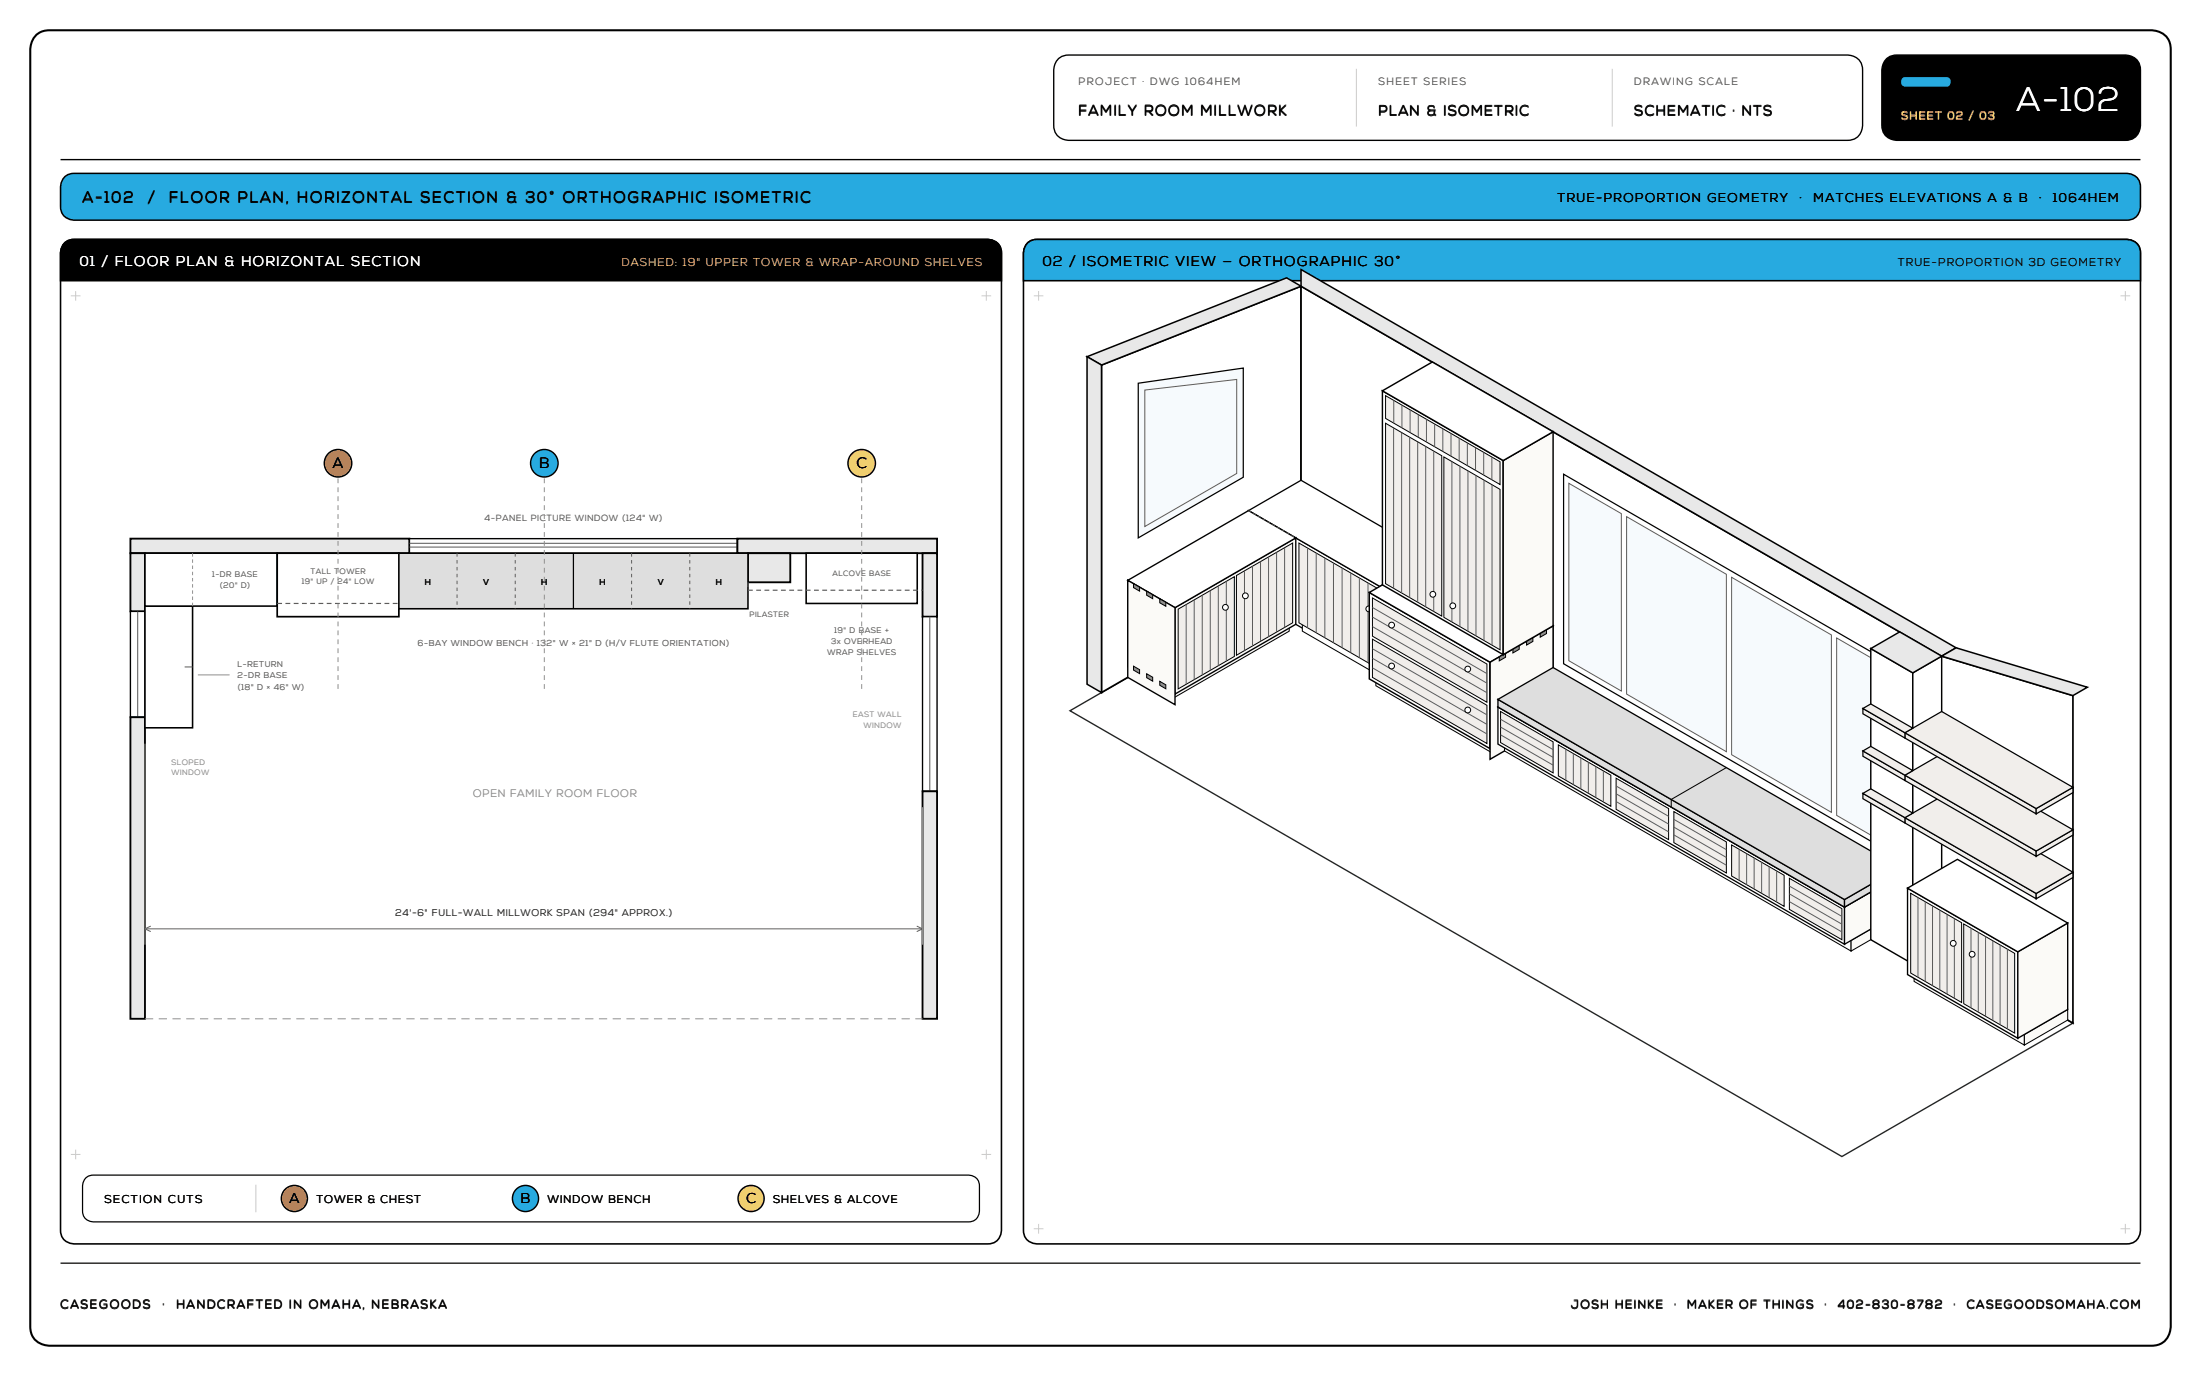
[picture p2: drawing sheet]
<svg xmlns="http://www.w3.org/2000/svg" width="564mm" height="353mm" viewBox="0 0 564 353" stroke-linecap="round" stroke-linejoin="round" font-family="sans-serif">
<path d="M9.5 8.8l.8-.5 1.1-.4 1.3-.1h539a4.8 4.8 0 0 1 5 4.9v327.4a4.8 4.8 0 0 1-5 4.9h-539a4.8 4.8 0 0 1-4.9-4.9v-327.4l.1-1.1a5.1 5.1 0 0 1 1.6-2.8z" fill="#fff" stroke="#000" stroke-width=".53"/>
<path d="M271.4 15.1l1.6-.9 1.1-.1h199.7a3.8 3.8 0 0 1 3.9 3.9v14.1a3.8 3.8 0 0 1-3.9 3.9h-199.7a3.8 3.8 0 0 1-3.9-3.9l.1-14.6a4.3 4.3 0 0 1 1.1-2.4z" fill="#fff" stroke="#000" stroke-width=".35"/>
<path d="M347.8 17.6v14.9M413.5 17.6v14.9" fill="none" stroke="#cbcbcb" stroke-width=".26"/>
<path d="M483.7 15.1l1.6-.9 1.2-.1h58.5a3.8 3.8 0 0 1 3.9 3.9v14.1a3.8 3.8 0 0 1-3.9 3.9h-58.5a3.8 3.8 0 0 1-3.9-3.9v-14.6a4.3 4.3 0 0 1 1.1-2.4z" fill="#000" stroke="#000" stroke-width=".35"/>
<path d="M487.8 20.1l.8-.3h10.6a1.25 1.25 0 0 1 1.1 1.2 1.25 1.25 0 0 1-1.1 1.2h-10.6a1.25 1.25 0 0 1-1.1-.8 1.25 1.25 0 0 1 .3-1.3z" fill="#27aae0"/>
<path d="M15.5 40.9h533.4" fill="none" stroke="#000" stroke-width=".35"/>
<path d="M16.4 45.6l.6-.6 .9-.4 1.1-.2h526.4a3.5 3.5 0 0 1 3.5 3.6v4.9a3.5 3.5 0 0 1-3.5 3.5h-526.4a3.5 3.5 0 0 1-3.5-3.5v-5.1l.2-.9z" fill="#27aae0" stroke="#000" stroke-width=".39"/>
<path d="M15.5 323.9h533.4" fill="none" stroke="#000" stroke-width=".32"/>
<path d="M16.4 62.5l.6-.6 .9-.4 1.1-.1h234.3a3.5 3.5 0 0 1 3.5 3.5v250.5a3.5 3.5 0 0 1-3.5 3.5h-234.3a3.5 3.5 0 0 1-3.5-3.5v-250.5l.2-1.1z" fill="#fff" stroke="#000" stroke-width=".41"/>
<path d="M16.4 62.5l.6-.6 .9-.4 1.1-.1h234.3a3.5 3.5 0 0 1 3.5 3.5v7.1h-241.3v-7.2l.2-1z" fill="#000" stroke="#000" stroke-width=".41"/>
<path d="M18.2 75.8h2.4M19.4 74.6v2.5M251.7 75.8h2.5M252.9 74.6v2.5M18.2 296h2.4M19.4 294.7v2.5M251.7 296h2.5M252.9 294.7v2.5" fill="none" stroke="#cbcbcb" stroke-width=".26"/>
<path d="M263.3 62.5l.7-.6 .8-.4 1.2-.1h279.4a3.5 3.5 0 0 1 3.5 3.5v250.5a3.5 3.5 0 0 1-3.5 3.5h-279.4a3.5 3.5 0 0 1-3.5-3.5v-250.5l.2-1.1z" fill="#fff" stroke="#000" stroke-width=".41"/>
<path d="M263.3 62.5l.7-.6 .8-.4 1.2-.1h279.4a3.5 3.5 0 0 1 3.5 3.5v7.1h-286.4v-7.2l.2-1z" fill="#27aae0" stroke="#000" stroke-width=".41"/>
<path d="M265.1 75.8h2.5M266.3 74.6v2.5M543.8 75.8h2.5M545 74.6v2.5M265.1 315h2.5M266.3 313.8v2.5M543.8 315h2.5M545 313.8v2.5" fill="none" stroke="#cbcbcb" stroke-width=".26"/>
<path d="M33.4 138.1h71.6v3.7h-71.6z" fill="#e8e8e8"/>
<path d="M33.4 138.1h71.6v3.7h-71.6z" fill="none" stroke="#000" stroke-width=".48"/>
<path d="M105 138.1h84.1v3.7h-84.1z" fill="#fff"/>
<path d="M105 138.1h84.1v3.7h-84.1z" fill="none" stroke="#000" stroke-width=".35"/>
<path d="M105 139.3h84.1M105 140.3h84.1" fill="none" stroke="#5c5c5c" stroke-width=".26"/>
<path d="M189.1 138.1h51.2v3.7h-51.2z" fill="#e8e8e8"/>
<path d="M189.1 138.1h51.2v3.7h-51.2z" fill="none" stroke="#000" stroke-width=".48"/>
<path d="M191.8 141.8h10.9v7.5h-10.9z" fill="#e8e8e8"/>
<path d="M191.8 141.8h10.9v7.5h-10.9z" fill="none" stroke="#000" stroke-width=".48"/>
<path d="M33.4 141.8h3.8v14.9h-3.8z" fill="#e8e8e8"/>
<path d="M33.4 141.8h3.8v14.9h-3.8z" fill="none" stroke="#000" stroke-width=".48"/>
<path d="M33.4 156.7h3.8v27.2h-3.8z" fill="#fff"/>
<path d="M33.4 156.7h3.8v27.2h-3.8z" fill="none" stroke="#000" stroke-width=".35"/>
<path d="M35.3 156.7v27.2" fill="none" stroke="#5c5c5c" stroke-width=".26"/>
<path d="M33.4 183.9h3.8v77.3h-3.8z" fill="#e8e8e8"/>
<path d="M33.4 183.9h3.8v77.3h-3.8z" fill="none" stroke="#000" stroke-width=".48"/>
<path d="M236.6 141.8h3.7v16.3h-3.7z" fill="#e8e8e8"/>
<path d="M236.6 141.8h3.7v16.3h-3.7z" fill="none" stroke="#000" stroke-width=".48"/>
<path d="M236.6 158.1h3.7v44.8h-3.7z" fill="#fff"/>
<path d="M236.6 158.1h3.7v44.8h-3.7z" fill="none" stroke="#000" stroke-width=".35"/>
<path d="M238.4 158.1v44.8" fill="none" stroke="#5c5c5c" stroke-width=".26"/>
<path d="M236.6 202.9h3.7v58.3h-3.7z" fill="#e8e8e8"/>
<path d="M236.6 202.9h3.7v58.3h-3.7z" fill="none" stroke="#000" stroke-width=".48"/>
<path d="M37.2 261.2h199.4" fill="none" stroke="#8f8f8f" stroke-width=".26" stroke-dasharray="2.1 1.4" stroke-linecap="butt"/>
<path d="M37.2 155.4h12.2v31.2h-12.2z" fill="#fff"/>
<path d="M37.2 155.4h12.2v31.2h-12.2z" fill="none" stroke="#000" stroke-width=".41"/>
<path d="M47.3 171h2.1" fill="none" stroke="#5c5c5c" stroke-width=".26"/>
<path d="M50.7 173h8.2" fill="none" stroke="#8f8f8f" stroke-width=".26"/>
<path d="M37.2 141.8h33.9v13.6h-33.9z" fill="#fff"/>
<path d="M37.2 141.8h33.9v13.6h-33.9z" fill="none" stroke="#000" stroke-width=".41"/>
<path d="M49.4 141.8v13.6" fill="none" stroke="#8f8f8f" stroke-width=".26" stroke-dasharray=".9 .7" stroke-linecap="butt"/>
<path d="M71.1 141.8h31.2v16.3h-31.2z" fill="#fff"/>
<path d="M71.1 141.8h31.2v16.3h-31.2z" fill="none" stroke="#000" stroke-width=".44"/>
<path d="M71.1 154.7h31.2" fill="none" stroke="#5c5c5c" stroke-width=".3" stroke-dasharray="1.2 .9" stroke-linecap="butt"/>
<path d="M102.3 141.8h89.5v14.3h-89.5z" fill="#dedede"/>
<path d="M102.3 141.8h89.5v14.3h-89.5z" fill="none" stroke="#000" stroke-width=".41"/>
<path d="M147.1 141.8v14.3" fill="none" stroke="#000" stroke-width=".32"/>
<path d="M117.2 141.8v14.3M132.1 141.8v14.3M162 141.8v14.3M176.9 141.8v14.3" fill="none" stroke="#5c5c5c" stroke-width=".26" stroke-dasharray=".9 .9" stroke-linecap="butt"/>
<path d="M206.7 141.8h28.5v12.9h-28.5z" fill="#fff"/>
<path d="M206.7 141.8h28.5v12.9h-28.5z" fill="none" stroke="#000" stroke-width=".41"/>
<path d="M191.8 149.3v2M191.8 151.3h44.8" fill="none" stroke="#5c5c5c" stroke-width=".3" stroke-dasharray="1.2 .9" stroke-linecap="butt"/>
<path d="M37.2 238.1h199.4M37.2 238.1l1.5 .7M38.7 237.4l-1.5 .7M235.1 237.4l1.5 .7M236.6 238.1l-1.5 .7" fill="none" stroke="#5c5c5c" stroke-width=".26"/>
<path d="M37.2 190.7v51.5M236.6 206.9v35.3" fill="none" stroke="#8f8f8f" stroke-width=".26"/>
<path d="M86.7 122.6v54.5" fill="none" stroke="#8f8f8f" stroke-width=".26" stroke-dasharray="1.2 1.1" stroke-linecap="butt"/>
<circle cx="86.7" cy="118.8" r="3.5" fill="#ef6922" stroke="#000" stroke-width=".37"/>
<path d="M139.6 122.6v54.5" fill="none" stroke="#8f8f8f" stroke-width=".26" stroke-dasharray="1.2 1.1" stroke-linecap="butt"/>
<circle cx="139.6" cy="118.8" r="3.5" fill="#27aae0" stroke="#000" stroke-width=".37"/>
<path d="M221 122.6v54.5" fill="none" stroke="#8f8f8f" stroke-width=".26" stroke-dasharray="1.2 1.1" stroke-linecap="butt"/>
<circle cx="221" cy="118.8" r="3.5" fill="#fdcb33" stroke="#000" stroke-width=".37"/>
<path d="M21.9 302.2l1.2-.8 .9-.1h224.4a2.76 2.76 0 0 1 2.8 2.8v6.3a2.76 2.76 0 0 1-2.8 2.9h-224.4a2.76 2.76 0 0 1-2.8-2.9v-6.4l.1-.8z" fill="#fff" stroke="#000" stroke-width=".32"/>
<path d="M65.6 303.7v7.1" fill="none" stroke="#cbcbcb" stroke-width=".26"/>
<circle cx="75.5" cy="307.3" r="3.4" fill="#ef6922" stroke="#000" stroke-width=".37"/>
<circle cx="134.8" cy="307.3" r="3.4" fill="#27aae0" stroke="#000" stroke-width=".37"/>
<circle cx="192.6" cy="307.3" r="3.4" fill="#fdcb33" stroke="#000" stroke-width=".37"/>
<path d="M274.4 182.2l59.3-34.2 197.9 114.3-59.2 34.2z" fill="#fff" stroke="#242424" stroke-width=".35"/>
<path d="M282.5 93.6l51.2-20.2v74.6l-51.2 29.6z" fill="#fff" stroke="#000" stroke-width=".44"/>
<g fill="#e8e8e8" stroke="#000" stroke-width=".39">
<path d="M278.8 91.5l51.1-20.3 3.8 2.2-51.2 20.2z"/>
<path d="M278.8 91.5l3.7 2.1v84l-3.7-2.2z"/>
</g>
<path d="M291.9 98.3l26.9-3.9v28l-26.9 15.5z" fill="#f6fafd" stroke="#000" stroke-width=".32"/>
<path d="M293.6 100l23.6-2.7v24.1l-23.6 13.6z" fill="#f6fafd" stroke="#5c5c5c" stroke-width=".26"/>
<path d="M333.7 73.4l164.2 94.8 33.7 10.1v84l-197.9-114.3z" fill="#fff" stroke="#000" stroke-width=".44"/>
<g fill="#e8e8e8" stroke="#000" stroke-width=".39">
<path d="M333.7 69.1l167.9 97-3.7 2.1-164.2-94.8z"/>
<path d="M497.9 168.2l3.7-2.1 33.7 10.1-3.7 2.1z"/>
</g>
<path d="M401 121.6l83.5 48.2v48.6l-83.5-48.2z" fill="#fff" stroke="#000" stroke-width=".32"/>
<g fill="#f6fafd" stroke="#5c5c5c" stroke-width=".26">
<path d="M402.3 123.9l13.5 7.8v45.5l-13.5-7.8z"/>
<path d="M417.1 132.5l25.6 14.7v45.5l-25.6-14.8z"/>
<path d="M444.1 148l25.6 14.8v45.5l-25.6-14.8z"/>
<path d="M471 163.6l13.5 7.7v45.5l-13.5-7.8z"/>
</g>
<g fill="#fff" stroke="#000" stroke-width=".34">
<path d="M320.2 130.9l33.7 19.4v22.2l-33.7-19.4z"/>
<path d="M320.2 130.9l13.5-7.8 33.6 19.5-13.4 7.7z"/>
</g>
<path d="M334 159.1l21.5 12.4v2.8l-21.5-12.5z" fill="#fff" stroke="#000" stroke-width=".26"/>
<path d="M333.1 139.2l19.9 11.5v20.5l-19.9-11.5z" fill="#f1eeeb" stroke="#000" stroke-width=".26"/>
<path d="M335.3 140.5v20.5M337.5 141.8v20.4M339.8 143.1v20.4M342 144.3v20.5M344.2 145.6v20.5M346.4 146.9v20.4M348.6 148.2v20.4M350.8 149.5v20.4" fill="none" stroke="#5c5c5c" stroke-width=".26"/>
<g fill="#fff" stroke="#000" stroke-width=".26">
<path d="M289.9 170.6l10.4 6v2.7l-10.4-6z"/>
<circle cx="351" cy="156.1" r=".74"/>
</g>
<path d="M300.3 176.6l30.3-17.5v2.7l-30.3 17.5z" fill="#fbfaf7" stroke="#000" stroke-width=".26"/>
<g fill="#fbfaf7" stroke="#000" stroke-width=".35">
<path d="M289.2 148.8l12.1 7v22.1l-12.1-7z"/>
<path d="M301.3 155.8l31-17.9v22.2l-31 17.8z"/>
</g>
<path d="M289.2 148.8l31-17.9 12.1 7-31 17.9z" fill="#fff" stroke="#000" stroke-width=".35"/>
<path d="M289.2 148.8l12.1 7v24.9l-12.1-7z" fill="#fbfaf7" stroke="#000" stroke-width=".35"/>
<g fill="#8f8f8f" stroke="#000" stroke-width=".26">
<path d="M290.7 149.6l1.5 .9v1l-1.5-.8z"/>
<path d="M290.7 170.8l1.5 .9v1l-1.5-.9z"/>
<path d="M294.1 151.6l1.5 .9v1l-1.5-.9z"/>
<path d="M294.1 172.7l1.5 .9v1l-1.5-.9z"/>
<path d="M297.4 153.5l1.6 .9v1l-1.6-.9z"/>
<path d="M297.4 174.7l1.6 .9v1l-1.6-.9z"/>
</g>
<path d="M317.1 147.5l14.4-8.3v20.5l-14.4 8.3z" fill="#f1eeeb" stroke="#000" stroke-width=".26"/>
<path d="M319.1 146.4v20.4M321.2 145.2v20.4M323.3 144v20.4M325.3 142.8v20.4M327.4 141.6v20.5M329.4 140.4v20.5" fill="none" stroke="#5c5c5c" stroke-width=".26"/>
<path d="M302.1 156.2l14.4-8.3v20.4l-14.4 8.3z" fill="#f1eeeb" stroke="#000" stroke-width=".26"/>
<path d="M304.2 155v20.4M306.3 153.8v20.4M308.3 152.6v20.5M310.4 151.4v20.5M312.4 150.2v20.5M314.5 149v20.5" fill="none" stroke="#5c5c5c" stroke-width=".26"/>
<g fill="#fff" stroke="#000" stroke-width=".26">
<circle cx="319.4" cy="152.8" r=".74"/>
<circle cx="314.3" cy="155.7" r=".74"/>
</g>
<path d="M320.2 130.9l12.1 7" fill="none" stroke="#5c5c5c" stroke-width=".26" stroke-dasharray=".7 .7" stroke-linecap="butt"/>
<path d="M352.8 173.1l30.3 17.5v2.7l-30.3-17.5z" fill="#fff" stroke="#000" stroke-width=".26"/>
<path d="M383.1 190.6l14.5-8.4v2.7l-14.5 8.4z" fill="#fbfaf7" stroke="#000" stroke-width=".26"/>
<path d="M351.2 151.9l30.9 17.9v22.1l-30.9-17.8z" fill="#fff" stroke="#000" stroke-width=".37"/>
<path d="M382.1 169.8l16.2-9.3v22.1l-16.2 9.3z" fill="#fbfaf7" stroke="#000" stroke-width=".37"/>
<path d="M351.2 151.9l16.1-9.3 31 17.9-16.2 9.3z" fill="#fff" stroke="#000" stroke-width=".37"/>
<path d="M382.1 169.8l16.2-9.3v24.8l-16.2 9.4z" fill="#fbfaf7" stroke="#000" stroke-width=".37"/>
<g fill="#8f8f8f" stroke="#000" stroke-width=".26">
<path d="M395 162.4l1.6-1v1l-1.6 1z"/>
<path d="M395 183.5l1.6-.9v1l-1.6 .9z"/>
<path d="M391.5 164.4l1.6-1v1.1l-1.6 .9z"/>
<path d="M391.5 185.5l1.6-.9v1l-1.6 .9z"/>
<path d="M388 166.4l1.6-.9v1l-1.6 .9z"/>
<path d="M388 187.5l1.6-.9v1l-1.6 1z"/>
<path d="M384.5 168.4l1.6-.9v1l-1.6 .9z"/>
<path d="M384.5 189.6l1.6-1v1l-1.6 1z"/>
</g>
<path d="M352 153.3l29.3 16.9v9.8l-29.3-16.9z" fill="#f1eeeb" stroke="#000" stroke-width=".26"/>
<path d="M352 158.2l29.3 16.9M352 155.7l29.3 17M352 160.6l29.3 17" fill="none" stroke="#5c5c5c" stroke-width=".26"/>
<path d="M352 163.9l29.3 16.9v9.8l-29.3-16.9z" fill="#f1eeeb" stroke="#000" stroke-width=".26"/>
<path d="M352 171.2l29.3 17M352 168.8l29.3 16.9M352 166.3l29.3 17" fill="none" stroke="#5c5c5c" stroke-width=".26"/>
<g fill="#fff" stroke="#000" stroke-width=".26">
<circle cx="356.9" cy="160.3" r=".74"/>
<circle cx="376.4" cy="171.5" r=".74"/>
<circle cx="356.9" cy="170.8" r=".74"/>
<circle cx="376.4" cy="182" r=".74"/>
</g>
<path d="M354.5 100.2l31 17.9v49.7l-31-17.8z" fill="#fff" stroke="#000" stroke-width=".37"/>
<path d="M385.5 118.1l12.8-7.4v49.8l-12.8 7.3z" fill="#fbfaf7" stroke="#000" stroke-width=".37"/>
<path d="M354.5 100.2l12.8-7.4 31 17.9-12.8 7.4z" fill="#fff" stroke="#000" stroke-width=".37"/>
<path d="M355.3 101.4l29.4 17v5.8l-29.4-16.9z" fill="#f1eeeb" stroke="#000" stroke-width=".26"/>
<g fill="none" stroke="#5c5c5c" stroke-width=".26">
<path d="M357.4 102.7v5.8M359.5 103.9v5.8M361.6 105.1v5.8M363.7 106.3v5.8M365.8 107.5v5.8M367.9 108.7v5.8M370 109.9v5.8M372.1 111.1v5.9M374.2 112.3v5.9M376.3 113.5v5.9M378.4 114.8v5.8M380.5 116v5.8"/>
<path d="M382.6 117.2v5.8"/>
</g>
<path d="M355.3 108.5l14.4 8.3v41.2l-14.4-8.4z" fill="#f1eeeb" stroke="#000" stroke-width=".26"/>
<path d="M357.4 109.7v41.1M359.4 110.9v41.1M361.5 112.1v41.1M363.6 113.3v41.1M365.6 114.5v41.1M367.7 115.6v41.2" fill="none" stroke="#5c5c5c" stroke-width=".26"/>
<path d="M370.3 117.1l14.4 8.4v41.1l-14.4-8.3z" fill="#f1eeeb" stroke="#000" stroke-width=".26"/>
<path d="M372.3 118.3v41.2M374.4 119.5v41.2M376.5 120.7v41.1M378.5 121.9v41.1M380.6 123.1v41.1M382.6 124.3v41.1" fill="none" stroke="#5c5c5c" stroke-width=".26"/>
<g fill="#fff" stroke="#000" stroke-width=".26">
<path d="M385.8 189.8l88.9 51.3v2.7l-88.9-51.3z"/>
<circle cx="367.4" cy="152.4" r=".74"/>
<circle cx="372.6" cy="155.3" r=".74"/>
</g>
<path d="M474.7 241.1l12.5-7.2v2.7l-12.5 7.2z" fill="#fbfaf7" stroke="#000" stroke-width=".26"/>
<path d="M384.1 181.3l88.9 51.3v9.5l-88.9-51.3z" fill="#fff" stroke="#000" stroke-width=".34"/>
<path d="M473 232.6l14.2-8.2v9.5l-14.2 8.2z" fill="#fbfaf7" stroke="#000" stroke-width=".34"/>
<path d="M384.1 181.3l14.2-8.2 88.9 51.3-14.2 8.2z" fill="#fff" stroke="#000" stroke-width=".34"/>
<path d="M384.8 182.4l13.5 7.8v8l-13.5-7.8z" fill="#f1eeeb" stroke="#000" stroke-width=".26"/>
<path d="M384.8 188.4l13.5 7.8M384.8 186.4l13.5 7.8M384.8 184.4l13.5 7.8" fill="none" stroke="#5c5c5c" stroke-width=".26"/>
<path d="M399.6 191l13.5 7.7v8l-13.5-7.8z" fill="#f1eeeb" stroke="#000" stroke-width=".26"/>
<path d="M401.6 192.1v7.9M403.5 193.2v8M405.4 194.3v8M407.3 195.4v8M409.3 196.5v8M411.2 197.6v8" fill="none" stroke="#5c5c5c" stroke-width=".26"/>
<path d="M414.4 199.5l13.5 7.8v8l-13.5-7.8z" fill="#f1eeeb" stroke="#000" stroke-width=".26"/>
<path d="M414.4 205.5l13.5 7.8M414.4 203.5l13.5 7.8M414.4 201.5l13.5 7.8" fill="none" stroke="#5c5c5c" stroke-width=".26"/>
<path d="M429.3 208.1l13.4 7.7v8l-13.4-7.8z" fill="#f1eeeb" stroke="#000" stroke-width=".26"/>
<path d="M429.3 214l13.4 7.8M429.3 212.1l13.4 7.7M429.3 210.1l13.4 7.7" fill="none" stroke="#5c5c5c" stroke-width=".26"/>
<path d="M444.1 216.6l13.4 7.8v8l-13.4-7.8z" fill="#f1eeeb" stroke="#000" stroke-width=".26"/>
<path d="M446 217.7v8M447.9 218.8v8M449.8 220v7.9M451.8 221.1v7.9M453.7 222.2v7.9M455.6 223.3v8" fill="none" stroke="#5c5c5c" stroke-width=".26"/>
<path d="M458.9 225.2l13.5 7.8v7.9l-13.5-7.8z" fill="#f1eeeb" stroke="#000" stroke-width=".26"/>
<path d="M458.9 231.2l13.5 7.7M458.9 229.2l13.5 7.7M458.9 227.2l13.5 7.7" fill="none" stroke="#5c5c5c" stroke-width=".26"/>
<g fill="#dedede" stroke="#000" stroke-width=".34">
<path d="M384.1 179.3l88.9 51.3v2l-88.9-51.3z"/>
<path d="M473 230.6l14.2-8.1v1.9l-14.2 8.2z"/>
<path d="M384.1 179.3l14.2-8.2 88.9 51.4-14.2 8.1z"/>
</g>
<path d="M442.7 196.8l-14.1 8.2v1.9" fill="none" stroke="#000" stroke-width=".26"/>
<g fill="#fff" stroke="#000" stroke-width=".37">
<path d="M479.8 166.3l10.7 6.2v74.6l-10.7-6.2z"/>
<path d="M490.5 172.5l7.4-4.3v74.7l-7.4 4.2z"/>
</g>
<path d="M479.8 166.3l7.4-4.3 10.7 6.2-7.4 4.3z" fill="#e8e8e8" stroke="#000" stroke-width=".37"/>
<path d="M490.9 248.9l28.2 16.3v2.7l-28.2-16.3z" fill="#fff" stroke="#000" stroke-width=".26"/>
<path d="M519.1 265.2l11.2-6.4v2.7l-11.2 6.4z" fill="#fbfaf7" stroke="#000" stroke-width=".26"/>
<path d="M489.2 227.7l28.3 16.3v22.2l-28.3-16.3z" fill="#fff" stroke="#000" stroke-width=".35"/>
<path d="M517.5 244l12.8-7.4v22.2l-12.8 7.4z" fill="#fbfaf7" stroke="#000" stroke-width=".35"/>
<path d="M489.2 227.7l12.8-7.4 28.3 16.3-12.8 7.4z" fill="#fff" stroke="#000" stroke-width=".35"/>
<path d="M490 229l13.1 7.6v20.4l-13.1-7.5z" fill="#f1eeeb" stroke="#000" stroke-width=".26"/>
<path d="M491.9 230.1v20.5M493.7 231.2v20.4M495.6 232.3v20.4M497.5 233.3v20.5M499.3 234.4v20.5M501.2 235.5v20.4" fill="none" stroke="#5c5c5c" stroke-width=".26"/>
<path d="M503.6 236.9l13.1 7.5v20.5l-13.1-7.6z" fill="#f1eeeb" stroke="#000" stroke-width=".26"/>
<path d="M505.5 238v20.4M507.3 239v20.5M509.2 240.1v20.5M511.1 241.2v20.4M512.9 242.3v20.4M514.8 243.3v20.5" fill="none" stroke="#5c5c5c" stroke-width=".26"/>
<g fill="#fff" stroke="#000" stroke-width=".26">
<circle cx="500.9" cy="241.9" r=".74"/>
<circle cx="505.8" cy="244.7" r=".74"/>
</g>
<g fill="#f1eeeb" stroke="#000" stroke-width=".32">
<path d="M488.5 209.6l33.7 19.5v1.3l-33.7-19.4z"/>
<path d="M522.2 229.1l9.4-5.5v1.4l-9.4 5.4z"/>
<path d="M488.5 209.6l9.4-5.4 33.7 19.4-9.4 5.5z"/>
<path d="M477.7 203.4l10.8 6.2v1.4l-10.8-6.2z"/>
<path d="M477.7 203.4l2.1-1.2 10.7 6.3-2 1.1z"/>
<path d="M488.5 198.7l33.7 19.5v1.3l-33.7-19.4z"/>
<path d="M522.2 218.2l9.4-5.5v1.4l-9.4 5.4z"/>
<path d="M488.5 198.7l9.4-5.4 33.7 19.4-9.4 5.5z"/>
<path d="M477.7 192.5l10.8 6.2v1.4l-10.8-6.2z"/>
<path d="M477.7 192.5l2.1-1.1 10.7 6.2-2 1.1z"/>
<path d="M488.5 187.9l33.7 19.4v1.4l-33.7-19.5z"/>
<path d="M522.2 207.3l9.4-5.4v1.3l-9.4 5.5z"/>
<path d="M488.5 187.9l9.4-5.5 33.7 19.5-9.4 5.4z"/>
<path d="M477.7 181.6l10.8 6.3v1.3l-10.8-6.2z"/>
<path d="M477.7 181.6l2.1-1.1 10.7 6.2-2 1.2z"/>
</g>
<text font-size="8.6" fill="#fff" x="517.2" y="28.6">A-102</text>
<g font-size="4">
<text x="21.2" y="51.9">A-102</text>
<text x="38" y="51.9">/</text>
<text x="43.4" y="51.9">FLOOR PLAN, HORIZONTAL SECTION &amp; 30° ORTHOGRAPHIC ISOMETRIC</text>
</g>
<g font-size="3.8">
<text x="85.4" y="120">A</text>
<text x="138.3" y="120">B</text>
<text x="219.7" y="120">C</text>
</g>
<g font-size="3.7">
<text x="276.6" y="29.6">FAMILY ROOM MILLWORK</text>
<text x="353.5" y="29.6">PLAN &amp; ISOMETRIC</text>
<text x="419.1" y="29.6">SCHEMATIC · NTS</text>
</g>
<text font-size="3.6" fill="#fff" x="20.5" y="68.3">01 / FLOOR PLAN &amp; HORIZONTAL SECTION</text>
<g font-size="3.6">
<text x="267.4" y="68.3">02 / ISOMETRIC VIEW — ORTHOGRAPHIC 30°</text>
<text x="74.2" y="308.5">A</text>
<text x="133.5" y="308.5">B</text>
<text x="191.4" y="308.5">C</text>
</g>
<g font-size="3.2">
<text x="399.4" y="51.8">TRUE-PROPORTION GEOMETRY</text>
<text x="461.5" y="51.8">·</text>
<text x="465.1" y="51.8">MATCHES ELEVATIONS A &amp; B</text>
<text x="523" y="51.8">·</text>
<text x="526.6" y="51.8">1064HEM</text>
</g>
<g font-size="3.1">
<text x="15.5" y="335.5">CASEGOODS</text>
<text x="41.6" y="335.5">·</text>
<text x="45.2" y="335.5">HANDCRAFTED IN OMAHA, NEBRASKA</text>
</g>
<g font-size="3">
<text x="402.9" y="335.5">JOSH HEINKE</text>
<text x="429.3" y="335.5">·</text>
<text x="432.7" y="335.5">MAKER OF THINGS</text>
<text x="467.9" y="335.5">·</text>
<text x="471.3" y="335.5">402-830-8782</text>
<text x="501" y="335.5">·</text>
<text x="504.4" y="335.5">CASEGOODSOMAHA.COM</text>
</g>
<g font-size="2.9" fill="#fdcb33">
<text x="487.5" y="30.7">SHEET 02 / 03</text>
<text x="159.4" y="68.2">DASHED: 19&quot; UPPER TOWER &amp; WRAP-AROUND SHELVES</text>
</g>
<g font-size="2.9">
<text x="486.7" y="68.2">TRUE-PROPORTION 3D GEOMETRY</text>
<text x="26.8" y="308.5">SECTION CUTS</text>
</g>
<text font-size="2.8" fill="#8f8f8f" x="121.3" y="204.2">OPEN FAMILY ROOM FLOOR</text>
<g font-size="2.8">
<text x="81.1" y="308.5">TOWER &amp; CHEST</text>
<text x="140.4" y="308.5">WINDOW BENCH</text>
<text x="198.3" y="308.5">SHELVES &amp; ALCOVE</text>
</g>
<g font-size="2.7" fill="#5a5a5a">
<text x="276.6" y="21.9">PROJECT · DWG 1064HEM</text>
<text x="353.5" y="21.9">SHEET SERIES</text>
<text x="419.1" y="21.9">DRAWING SCALE</text>
</g>
<text font-size="2.5" fill="#242424" x="101.4" y="234.7">24'-6&quot; FULL-WALL MILLWORK SPAN (294&quot; APPROX.)</text>
<g font-size="2.3" fill="#5c5c5c">
<text x="124.3" y="133.7">4-PANEL PIC</text>
<text x="140.1" y="133.7">TURE WINDOW (124&quot; W)</text>
</g>
<g font-size="2.2">
<text x="109" y="150.1">H</text>
<text x="123.9" y="150.1">V</text>
<text x="138.8" y="150.1">H</text>
<text x="153.7" y="150.1">H</text>
<text x="168.7" y="150.1">V</text>
<text x="183.6" y="150.1">H</text>
</g>
<g font-size="2.2" fill="#5c5c5c">
<text x="107.1" y="165.6">6-BAY WINDOW BENCH · 13</text>
<text x="140.2" y="165.6">2&quot; W × 21&quot; D (H/V FLUTE ORIENTATION)</text>
</g>
<g font-size="2.1" fill="#5c5c5c">
<text x="60.9" y="171">L-RETURN</text>
<text x="60.9" y="173.9">2-DR BASE</text>
<text x="60.9" y="176.8">(18&quot; D × 46&quot; W)</text>
</g>
<g font-size="2" fill="#5c5c5c">
<text x="54.4" y="147.9">1-DR BASE</text>
<text x="77.4" y="149.8">19&quot; UP / 24&quot; LOW</text>
<text x="79.7" y="147.1">TALL T</text>
<text x="87.1" y="147.1">OWER</text>
<text x="56.3" y="150.8">(20&quot; D)</text>
<text x="212.2" y="167.8">WRAP S</text>
<text x="213.1" y="165">3x OVE</text>
<text x="214" y="162.2">19&quot; D BASE +</text>
<text x="221.2" y="167.8">HELVES</text>
<text x="221.3" y="165">RHEAD</text>
</g>
<g font-size="2" fill="#8f8f8f">
<text x="218.7" y="183.9">EAST WALL</text>
<text x="221.4" y="186.6">WINDOW</text>
<text x="44" y="196.1">SLOPED</text>
<text x="44" y="198.8">WINDOW</text>
</g>
<g font-size="1.9" fill="#5c5c5c">
<text x="213.5" y="147.6">ALCOVE BASE</text>
<text x="192.2" y="158.1">PILASTER</text>
</g>
</svg>
